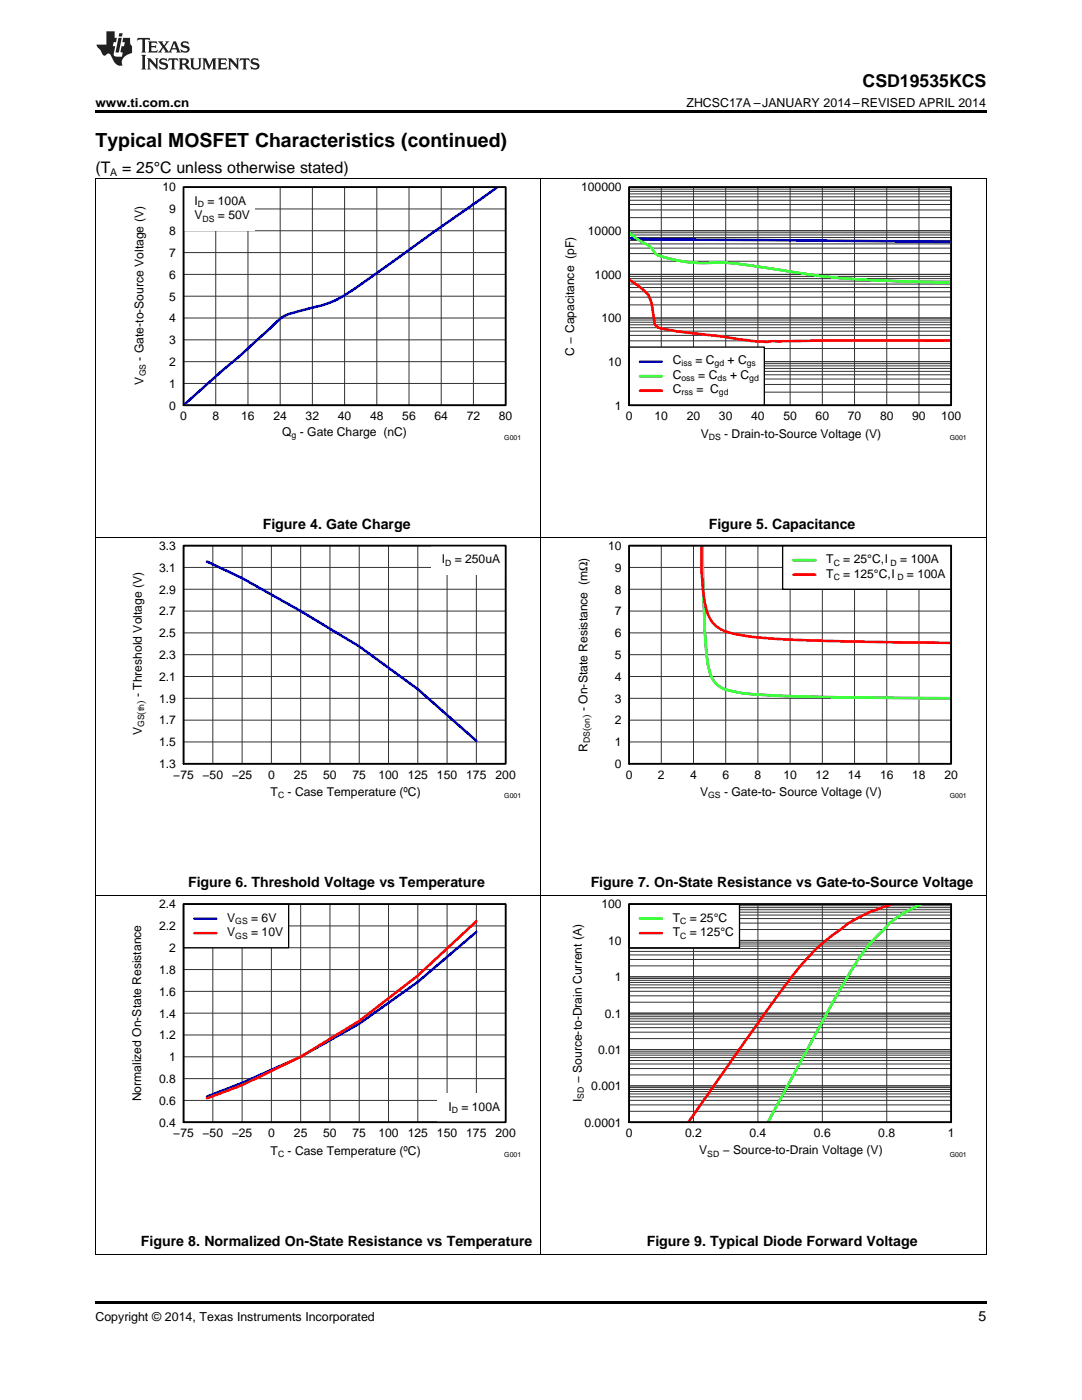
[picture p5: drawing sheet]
<svg xmlns="http://www.w3.org/2000/svg" width="216mm" height="279mm" viewBox="0 0 216 279" stroke-linecap="round" stroke-linejoin="round" font-family="sans-serif">
<path d="M19 259.7h177.8v.5h-177.8z" fill="#000"/>
<path d="M19.1 178.8v71.5M107.9 178.8v71.5M196.8 178.8v71.5M19 250.3h177.8" fill="none" stroke="#000" stroke-width=".2"/>
<path d="M36.6 180.4h64.3v43.6h-64.3z" fill="none" stroke="#000" stroke-width=".26"/>
<g fill="none" stroke="#333" stroke-width=".2">
<path d="M36.6 180.4h64.3v43.6h-64.3zM36.6 197.8h64.3M36.6 193.5h64.3M36.6 189.1h64.3M36.6 184.8h64.3M42.5 180.4v43.6M48.3 180.4v43.6M54.2 180.4v43.6M60 180.4v43.6M65.8 180.4v43.6M71.7 180.4v43.6M77.5 180.4v43.6"/>
<path d="M83.4 180.4v43.6M89.2 180.4v43.6M95.1 180.4v43.6M36.6 219.6h64.3M36.6 215.3h64.3M36.6 210.9h64.3M36.6 206.6h64.3M36.6 202.2h64.3"/>
</g>
<path d="M95.1 186l-11.7 10-11.7 8.3-11.7 6.6-11.7 5.2-7 2.7" fill="none" stroke="#00f" stroke-width=".52"/>
<path d="M95.1 183.9l-11.7 10.8-11.7 9.1-11.7 7.1-11.7 5.7-7 2.6" fill="none" stroke="#f00" stroke-width=".52"/>
<path d="M36.6 180.4h21v8.7h-21z" fill="#fff"/>
<path d="M36.6 180.4h21v8.7h-21z" fill="none" stroke="#000" stroke-width=".26"/>
<path d="M38.8 183.3h4.4" fill="none" stroke="#00f" stroke-width=".52"/>
<path d="M38.8 186.2h4.4" fill="none" stroke="#f00" stroke-width=".52"/>
<path d="M87.3 218.2h13.6v5.8h-13.6z" fill="#fff"/>
<path d="M36.6 180.4h64.3v43.6h-64.3z" fill="none" stroke="#000" stroke-width=".35"/>
<path d="M125.5 180.4h64.3v43.6h-64.3z" fill="none" stroke="#000" stroke-width=".26"/>
<g fill="none" stroke="#333" stroke-width=".2">
<path d="M125.5 180.4h64.3v43.6h-64.3zM125.5 198.7h64.3M125.5 197.8h64.3M125.5 197.1h64.3M125.5 196.6h64.3M125.5 196.1h64.3M125.5 195.6h64.3M125.5 195.3h64.3M125.5 194.9h64.3M125.5 192.8h64.3M125.5 191.5h64.3M125.5 190.6h64.3"/>
<path d="M125.5 189.9h64.3M125.5 189.3h64.3M125.5 188.8h64.3M125.5 188.4h64.3M125.5 188h64.3M125.5 187.7h64.3M125.5 185.5h64.3M125.5 184.2h64.3M125.5 183.3h64.3M125.5 182.6h64.3M125.5 182h64.3M125.5 181.6h64.3"/>
<path d="M125.5 181.1h64.3M125.5 180.8h64.3M138.4 180.4v43.6M151.2 180.4v43.6M164.1 180.4v43.6M176.9 180.4v43.6M125.5 219.6h64.3M125.5 218.9h64.3M125.5 218.3h64.3M125.5 217.8h64.3M125.5 217.4h64.3M125.5 217h64.3"/>
<path d="M125.5 216.7h64.3M125.5 214.5h64.3M125.5 213.3h64.3M125.5 212.3h64.3M125.5 211.6h64.3M125.5 211.1h64.3M125.5 210.6h64.3M125.5 210.2h64.3M125.5 209.8h64.3M125.5 209.5h64.3M125.5 207.3h64.3M125.5 206h64.3"/>
<path d="M125.5 205.1h64.3M125.5 204.4h64.3M125.5 203.8h64.3M125.5 203.3h64.3M125.5 202.9h64.3M125.5 202.5h64.3M125.5 202.2h64.3M125.5 200h64.3M125.5 221.8h64.3M125.5 220.5h64.3"/>
</g>
<path d="M183.9 180.4a21.4 21.4 0 0 0-8.5 6 37 37 0 0 0-6.3 8.5l-4.1 7.3-11.8 21.8" fill="none" stroke="#0f0" stroke-width=".52"/>
<path d="M178 180.4a33.6 33.6 0 0 0-8.7 3.8l-1.5 1.3a37.1 37.1 0 0 0-9.8 9.4l-5.4 7.3-15.3 21.8" fill="none" stroke="#f00" stroke-width=".52"/>
<path d="M125.5 180.4h22.1v8.7h-22.1z" fill="#fff"/>
<path d="M36.6 108.9h64.3v43.5h-64.3zM125.5 180.4h22.1v8.7h-22.1z" fill="none" stroke="#000" stroke-width=".26"/>
<path d="M127.7 183.3h4.4" fill="none" stroke="#0f0" stroke-width=".52"/>
<path d="M127.7 186.2h4.4" fill="none" stroke="#f00" stroke-width=".52"/>
<path d="M125.5 180.4h64.3v43.6h-64.3z" fill="none" stroke="#000" stroke-width=".35"/>
<path d="M19.1 107.2v71.6M107.9 107.2v71.6M196.8 107.2v71.6M19 178.7h177.8" fill="none" stroke="#000" stroke-width=".2"/>
<g fill="none" stroke="#333" stroke-width=".2">
<path d="M36.6 108.9h64.3v43.5h-64.3zM36.6 117.6h64.3M36.6 113.2h64.3M42.5 108.9v43.5M48.3 108.9v43.5M54.2 108.9v43.5M60 108.9v43.5M65.8 108.9v43.5M71.7 108.9v43.5M77.5 108.9v43.5M83.4 108.9v43.5M89.2 108.9v43.5"/>
<path d="M95.1 108.9v43.5M36.6 139.4h64.3M36.6 135h64.3M36.6 130.7h64.3M36.6 126.3h64.3M36.6 122h64.3M36.6 148.1h64.3M36.6 143.7h64.3"/>
</g>
<path d="M41.3 112.1l7 3.3 11.7 6.6 11.7 7 11.7 8.5 11.7 10.4" fill="none" stroke="#00f" stroke-width=".52"/>
<path d="M86 108.9h14.9v5.8h-14.9z" fill="#fff"/>
<path d="M36.6 108.9h64.3v43.5h-64.3z" fill="none" stroke="#000" stroke-width=".35"/>
<path d="M125.5 108.9h64.3v43.5h-64.3z" fill="none" stroke="#000" stroke-width=".26"/>
<g fill="none" stroke="#333" stroke-width=".2">
<path d="M125.5 108.9h64.3v43.5h-64.3zM125.5 117.6h64.3M125.5 113.2h64.3M132 108.9v43.5M138.4 108.9v43.5M144.8 108.9v43.5M151.2 108.9v43.5M157.7 108.9v43.5M164.1 108.9v43.5M170.5 108.9v43.5M176.9 108.9v43.5M183.4 108.9v43.5"/>
<path d="M125.5 139.4h64.3M125.5 135h64.3M125.5 130.7h64.3M125.5 126.3h64.3M125.5 122h64.3M125.5 148.1h64.3M125.5 143.7h64.3"/>
</g>
<path d="M140.2 108.8l.4 17.1 .4 4.5a10.8 10.8 0 0 0 1.6 5.7l.6 .7 1 .6a25.3 25.3 0 0 0 8.6 1.3l14.5 .5 22.5 .1" fill="none" stroke="#0f0" stroke-width=".52"/>
<path d="M140 108.8a41.1 41.1 0 0 0 1.3 13.8 5.6 5.6 0 0 0 3.5 3.4 61.3 61.3 0 0 0 14.5 1.7l14.4 .4 16.1 .2" fill="none" stroke="#f00" stroke-width=".52"/>
<path d="M156.2 108.9h33.6v8.7h-33.6z" fill="#fff"/>
<path d="M36.6 37.3h64.3v43.6h-64.3zM156.2 108.9h33.6v8.7h-33.6z" fill="none" stroke="#000" stroke-width=".26"/>
<path d="M158.3 111.8h4.4" fill="none" stroke="#0f0" stroke-width=".52"/>
<path d="M158.3 114.7h4.4" fill="none" stroke="#f00" stroke-width=".52"/>
<path d="M125.5 108.9h64.3v43.5h-64.3z" fill="none" stroke="#000" stroke-width=".35"/>
<path d="M19.1 35.7v71.5M107.9 35.7v71.5M196.8 35.7v71.5M19 107.2h177.8" fill="none" stroke="#000" stroke-width=".2"/>
<g fill="none" stroke="#333" stroke-width=".2">
<path d="M36.6 37.3h64.3v43.6h-64.3zM43.1 37.3v43.6M49.5 37.3v43.6M55.9 37.3v43.6M62.3 37.3v43.6M68.8 37.3v43.6M75.2 37.3v43.6M81.6 37.3v43.6M88 37.3v43.6M94.5 37.3v43.6M36.6 59.1h64.3M36.6 54.8h64.3"/>
<path d="M36.6 50.4h64.3M36.6 46.1h64.3M36.6 41.7h64.3M36.6 76.5h64.3M36.6 72.2h64.3M36.6 67.8h64.3M36.6 63.5h64.3"/>
</g>
<path d="M99.3 37.3l-28.4 20.2a20.4 20.4 0 0 1-8.6 3.9l-2.7 .7a8.8 8.8 0 0 0-5.9 3.6l-5.6 5.1-3.9 3.3-7.6 6.8" fill="none" stroke="#00f" stroke-width=".52"/>
<path d="M36.6 37.3h14.4v8.8h-14.4z" fill="#fff"/>
<path d="M36.6 37.3h64.3v43.6h-64.3z" fill="none" stroke="#000" stroke-width=".35"/>
<path d="M125.5 37.3h64.3v43.6h-64.3z" fill="none" stroke="#000" stroke-width=".26"/>
<g fill="none" stroke="#333" stroke-width=".2">
<path d="M125.5 37.3h64.3v43.6h-64.3zM125.5 40h64.3M125.5 39.3h64.3M125.5 38.7h64.3M125.5 38.2h64.3M125.5 37.7h64.3M132 37.3v43.6M138.4 37.3v43.6M144.8 37.3v43.6M151.2 37.3v43.6M157.7 37.3v43.6M164.1 37.3v43.6"/>
<path d="M170.5 37.3v43.6M176.9 37.3v43.6M183.4 37.3v43.6M125.5 59.3h64.3M125.5 58.2h64.3M125.5 57.4h64.3M125.5 56.7h64.3M125.5 56.1h64.3M125.5 55.6h64.3M125.5 55.2h64.3M125.5 54.8h64.3M125.5 52.1h64.3"/>
<path d="M125.5 50.6h64.3M125.5 49.5h64.3M125.5 48.7h64.3M125.5 48h64.3M125.5 47.4h64.3M125.5 46.9h64.3M125.5 46.5h64.3M125.5 46.1h64.3M125.5 43.4h64.3M125.5 41.9h64.3M125.5 40.8h64.3M125.5 78.3h64.3"/>
<path d="M125.5 76.7h64.3M125.5 75.6h64.3M125.5 74.8h64.3M125.5 74.1h64.3M125.5 73.5h64.3M125.5 73h64.3M125.5 72.6h64.3M125.5 72.2h64.3M125.5 69.6h64.3M125.5 68h64.3M125.5 66.9h64.3M125.5 66.1h64.3"/>
<path d="M125.5 65.4h64.3M125.5 64.8h64.3M125.5 64.3h64.3M125.5 63.9h64.3M125.5 63.5h64.3M125.5 60.8h64.3"/>
</g>
<path d="M125.5 47.5l5.2 .3 59.1 .5" fill="none" stroke="#00f" stroke-width=".52"/>
<path d="M125.5 46.4l1.3 1.1 1.3 .8a4.3 4.3 0 0 1 2.6 2.2l.6 .5a28.3 28.3 0 0 0 11.6 1.4 88.5 88.5 0 0 1 12.8 1.5l7.7 1.1 5.8 .6 9 .5 11.6 .2" fill="none" stroke="#0f0" stroke-width=".52"/>
<path d="M125.5 55.8l2 1.3 1.9 1.8 .6 1.6 .7 4.3a4.4 4.4 0 0 0 2.5 1l5.2 .7 4.5 .5a88.8 88.8 0 0 0 10.3 1.2l.6-.1 10.9-.1h25.1" fill="none" stroke="#f00" stroke-width=".52"/>
<path d="M125.5 69.3h27v11.6h-27z" fill="#fff"/>
<path d="M125.5 69.3h27v11.6h-27z" fill="none" stroke="#000" stroke-width=".26"/>
<path d="M127.7 72.2h4.4" fill="none" stroke="#00f" stroke-width=".52"/>
<path d="M127.7 75.1h4.4" fill="none" stroke="#0f0" stroke-width=".52"/>
<path d="M127.7 78h4.4" fill="none" stroke="#f00" stroke-width=".52"/>
<path d="M125.5 37.3h64.3v43.6h-64.3z" fill="none" stroke="#000" stroke-width=".35"/>
<path d="M19 35.6h177.8" fill="none" stroke="#000" stroke-width=".2"/>
<path d="M19 22h177.8v.5h-177.8z" fill="#000"/>
<g fill="#231f20">
<path d="M27.5 7.6l-.1 .5 .4-.2h.6v.1v2.1l-.2 .4h1l-.3-.4v-2.1l.1-.1h.5l.5 .2-.2-.5zM29.5 8.3l.2 .3v1.5l-.2 .4h1.8l.2-.6a1.04 1.04 0 0 1-1.3 .2v-.7h.6l.3 .2v-.6l-.3 .2h-.6v-.6l.8-.1 .4 .3-.2-.5zM31.5 8.3l.9 1.1-.9 1.1h.8l-.2-.2 .5-.7 .4 .7-.2 .2h1.5l-.1-.2 .1-.4h.9l.1 .4-.2 .2h1l-.3-.3-.7-1.9h-.5l-.9 2-.8-1 .9-1h-.8l.1 .3-.3 .5-.4-.6 .2-.2zM34.7 8.6l.4 1h-.7zM36.3 8.4a.63 .63 0 0 0-.2 .7 .63 .63 0 0 0 .6 .4l.6 .2 .1 .2a.75 .75 0 0 1-.7 .4 .75 .75 0 0 1-.6-.5l.1 .7 .1-.1a1.11 1.11 0 0 0 1.5-.6 1.13 1.13 0 0 0-1.2-.8l-.1-.4a1.04 1.04 0 0 1 1.2 .2l-.2-.5-.1 .1-.5-.2zM28.2 10.9l.2 .4v2.2l-.2 .4h1l-.3-.4v-2.2l.3-.4zM29.3 11.6l.3 .4v1.5l-.3 .4h.8l-.2-.4v-1.3l1.5 1.7v-1.9l.2-.4h-.7l.2 .4v.9l-1.1-1.3zM32 11.8a.62 .62 0 0 0-.2 .7 .62 .62 0 0 0 .6 .4l.6 .1 .1 .3a.76 .76 0 0 1-.7 .3 .76 .76 0 0 1-.6-.4l.1 .7 .1-.1a1.11 1.11 0 0 0 1.5-.6 1.13 1.13 0 0 0-1.2-.8l-.1-.4a1.04 1.04 0 0 1 1.2 .2l-.2-.6-.1 .1-.5-.1zM33.7 11.6l-.2 .6a.61 .61 0 0 1 .8-.3v1.6l-.2 .4h.9l-.2-.4v-1.6a.63 .63 0 0 1 .8 .3l-.2-.6zM35.6 11.6l.3 .4v1.5l-.3 .4h1l-.2-.2v-.8l.5 .2a.76 .76 0 0 0 1.2 .7l-1-1a.58 .58 0 0 0 .6-.5 .58 .58 0 0 0-.5-.6zM36.4 11.9h.1a.45 .45 0 0 1 .5 .1 .45 .45 0 0 1 .1 .5l-.7 .2zM37.9 11.6l.2 .2a2.17 2.17 0 0 0 .3 1.9 .99 .99 0 0 0 1.6-.6v-1.1l.2-.4h-.7l.2 .2a1.92 1.92 0 0 1-.2 1.8 .6 .6 0 0 1-.9-.5v-1.1l.2-.4zM40.4 11.6l.2 .4v1.5l-.2 .4h.7l-.2-.4v-1.4l.8 1.8 .8-1.8v1.4l-.2 .4h.9l-.2-.4v-1.5l.2-.4h-.8l-.6 1.5-.6-1.5zM43.4 11.6l.2 .4v1.5l-.2 .4h1.8l.2-.6a1.04 1.04 0 0 1-1.3 .1v-.6h.5l.4 .2v-.6l-.4 .2h-.5v-.7h.8l.3 .3-.1-.6zM45.5 11.6l.2 .4v1.5l-.2 .4h.7l-.2-.4v-1.3l1.5 1.7v-1.9l.2-.4h-.7l.2 .4v.9l-1.1-1.3zM47.9 11.6l-.1 .6a.61 .61 0 0 1 .8-.3v1.6l-.3 .4h1l-.3-.4 .1-1.6a.63 .63 0 0 1 .7 .3l-.1-.6zM50.2 11.8a.62 .62 0 0 0-.2 .7 .62 .62 0 0 0 .6 .4l.6 .1 .2 .3a.76 .76 0 0 1-.8 .3 .76 .76 0 0 1-.6-.4l.1 .7 .2-.1a1.11 1.11 0 0 0 1.5-.6 1.13 1.13 0 0 0-1.3-.8l-.1-.4a1.04 1.04 0 0 1 1.2 .2l-.1-.6-.2 .1-.5-.1z"/>
<path d="M21.2 6.3v2.6h-1.9l.1 .4 .7 .9a.91 .91 0 0 0 1 .8 .56 .56 0 0 1 .5-.3 .56 .56 0 0 1 .5 .3l.4 .8a1.53 1.53 0 0 0 1.9 1.2 1.54 1.54 0 0 1 1-2.1l.9-.3v-1.4a1.52 1.52 0 0 1-.3-1.6h-1.4l-.2 .8h.5l-.2 .8h-.4l-.2 1v.2l.4 .1-.2 .8a1.93 1.93 0 0 1-1.6-.3l.3-1.8h-.5l.2-.8h.4l.2-.8h-.4v-1.3zM23.6 7.6l-.6 2.9h.7l.6-2.9zM23.8 6.6l-.1 .7h.6l.2-.7z"/>
</g>
<text font-size="3.9" x="19" y="29.3">Typical MOSFET Characteristics (continued)</text>
<text font-size="3.5" x="172.1" y="17.3">CSD19535KCS</text>
<g font-size="3.2">
<text x="19" y="34.4">(T</text>
<text x="24.4" y="34.4">= 25°C unless otherwise stated)</text>
</g>
<g font-size="2.8">
<text x="52.4" y="105.5">Figure 4. Gate Charge</text>
<text x="141.4" y="105.5">Figure 5. Capacitance</text>
<text x="37.5" y="177">Figure 6. Threshold Voltage vs Temperature</text>
<text x="117.9" y="177">Figure 7. On-State Resistance vs Gate-to-Source Voltage</text>
<text x="28.1" y="248.6">Figure 8. Normalized On-State Resistance vs Temperature</text>
<text x="129" y="248.6">Figure 9. Typical Diode Forward Voltage</text>
<text x="195.3" y="263.6">5</text>
</g>
<g font-size="2.5">
<text x="19" y="21.4">www.ti.com.cn</text>
<text x="137" y="21.4">ZHCSC17A –JANUARY 2014–REVISED APRIL 2014</text>
<text x="19" y="263.6">Copyright © 2014, Texas Instruments Incorporated</text>
</g>
<g font-size="2.4">
<text x="32.4" y="38.2">10</text>
<text x="38.8" y="40.9">I</text>
<text x="41.4" y="40.9">= 100A</text>
<text x="116" y="38.2">100000</text>
<text x="33.8" y="46.9">8</text>
<text x="33.8" y="42.6">9</text>
<text x="38.8" y="43.8">V</text>
<text x="43.5" y="43.8">= 50V</text>
<text x="117.3" y="46.9">10000</text>
<text x="33.8" y="51.3">7</text>
<text x="33.8" y="60">5</text>
<text x="33.8" y="55.6">6</text>
<text x="118.7" y="55.6">1000</text>
<text x="33.8" y="64.3">4</text>
<text x="120" y="64.3">100</text>
<text x="28.6" y="72" transform="rotate(-90 28.6 72)">- Gate-to-Source Voltage (V)</text>
<text x="33.8" y="68.7">3</text>
<text x="114.6" y="71" transform="rotate(-90 114.6 71)">C − Capacitance (pF)</text>
<text x="28.6" y="76.7" transform="rotate(-90 28.6 76.7)">V</text>
<text x="33.8" y="77.4">1</text>
<text x="33.8" y="73">2</text>
<text x="121.3" y="73">10</text>
<text x="134.2" y="72.7">C</text>
<text x="134.2" y="75.6">C</text>
<text x="138.8" y="72.7">= C</text>
<text x="139.3" y="75.6">= C</text>
<text x="145.2" y="72.7">+ C</text>
<text x="145.7" y="75.6">+ C</text>
<text x="33.8" y="81.8">0</text>
<text x="36" y="83.9">0</text>
<text x="42.4" y="83.9">8</text>
<text x="48.1" y="83.9">16</text>
<text x="54.6" y="83.9">24</text>
<text x="61" y="83.9">32</text>
<text x="67.4" y="83.9">40</text>
<text x="73.8" y="83.9">48</text>
<text x="80.3" y="83.9">56</text>
<text x="86.7" y="83.9">64</text>
<text x="93.1" y="83.9">72</text>
<text x="99.5" y="83.9">80</text>
<text x="122.7" y="81.8">1</text>
<text x="124.9" y="83.9">0</text>
<text x="130.6" y="83.9">10</text>
<text x="134.2" y="78.5">C</text>
<text x="137" y="83.9">20</text>
<text x="139" y="78.5">= C</text>
<text x="143.5" y="83.9">30</text>
<text x="149.9" y="83.9">40</text>
<text x="156.3" y="83.9">50</text>
<text x="162.7" y="83.9">60</text>
<text x="169.2" y="83.9">70</text>
<text x="175.6" y="83.9">80</text>
<text x="182" y="83.9">90</text>
<text x="187.8" y="83.9">100</text>
<text x="56.3" y="87">Q - Gate Charge (nC)</text>
<text x="139.8" y="87.3">V</text>
<text x="144.5" y="87.3">- Drain-to-Source Voltage (V)</text>
<text x="31.8" y="109.8">3.3</text>
<text x="88.1" y="112.4">I</text>
<text x="90.7" y="112.4">= 250uA</text>
<text x="121.3" y="109.8">10</text>
<text x="164.9" y="112.4">T</text>
<text x="168.3" y="112.4">= 25°C, I</text>
<text x="179.6" y="112.4">= 100A</text>
<text x="31.8" y="118.5">2.9</text>
<text x="31.8" y="114.1">3.1</text>
<text x="122.7" y="118.5">8</text>
<text x="122.7" y="114.1">9</text>
<text x="164.9" y="115.3">T</text>
<text x="168.3" y="115.3">= 125°C, I</text>
<text x="181" y="115.3">= 100A</text>
<text x="31.8" y="122.8">2.7</text>
<text x="122.7" y="122.8">7</text>
<text x="31.8" y="131.5">2.3</text>
<text x="31.8" y="127.2">2.5</text>
<text x="122.7" y="131.5">5</text>
<text x="122.7" y="127.2">6</text>
<text x="31.8" y="135.9">2.1</text>
<text x="122.7" y="135.9">4</text>
<text x="28.3" y="139.1" transform="rotate(-90 28.3 139.1)">- Threshold Voltage (V)</text>
<text x="31.8" y="140.2">1.9</text>
<text x="117.2" y="141.9" transform="rotate(-90 117.2 141.9)">- On-State Resistance (mΩ)</text>
<text x="122.7" y="140.2">3</text>
<text x="28.3" y="146.7" transform="rotate(-90 28.3 146.7)">V</text>
<text x="31.8" y="148.9">1.5</text>
<text x="31.8" y="144.6">1.7</text>
<text x="122.7" y="148.9">1</text>
<text x="122.7" y="144.6">2</text>
<text x="31.8" y="153.3">1.3</text>
<text x="34.6" y="155.4">−75</text>
<text x="40.4" y="155.4">−50</text>
<text x="46.3" y="155.4">−25</text>
<text x="53.5" y="155.4">0</text>
<text x="58.7" y="155.4">25</text>
<text x="64.5" y="155.4">50</text>
<text x="70.3" y="155.4">75</text>
<text x="75.5" y="155.4">100</text>
<text x="81.3" y="155.4">125</text>
<text x="87.2" y="155.4">150</text>
<text x="93" y="155.4">175</text>
<text x="98.9" y="155.4">200</text>
<text x="117.2" y="150" transform="rotate(-90 117.2 150)">R</text>
<text x="122.7" y="153.3">0</text>
<text x="124.9" y="155.4">0</text>
<text x="131.3" y="155.4">2</text>
<text x="137.7" y="155.4">4</text>
<text x="144.1" y="155.4">6</text>
<text x="150.6" y="155.4">8</text>
<text x="156.3" y="155.4">10</text>
<text x="162.7" y="155.4">12</text>
<text x="169.2" y="155.4">14</text>
<text x="175.6" y="155.4">16</text>
<text x="182" y="155.4">18</text>
<text x="188.4" y="155.4">20</text>
<text x="54" y="158.9">T</text>
<text x="57.4" y="158.9">- Case Temperature (ºC)</text>
<text x="139.7" y="158.9">V</text>
<text x="144.5" y="158.9">- Gate-to- Source Voltage (V)</text>
<text x="31.8" y="185.7">2.2</text>
<text x="31.8" y="181.3">2.4</text>
<text x="45.3" y="184">V</text>
<text x="50.1" y="184">= 6V</text>
<text x="120" y="181.3">100</text>
<text x="134.2" y="184">T</text>
<text x="137.6" y="184">= 25°C</text>
<text x="33.8" y="190">2</text>
<text x="45.3" y="186.9">V</text>
<text x="50.1" y="186.9">= 10V</text>
<text x="121.3" y="188.6">10</text>
<text x="134.2" y="186.9">T</text>
<text x="137.6" y="186.9">= 125°C</text>
<text x="31.8" y="194.4">1.8</text>
<text x="122.7" y="195.8">1</text>
<text x="31.8" y="203.1">1.4</text>
<text x="31.8" y="198.7">1.6</text>
<text x="120.7" y="203.1">0.1</text>
<text x="31.8" y="207.4">1.2</text>
<text x="33.8" y="211.8">1</text>
<text x="119.3" y="210.3">0.01</text>
<text x="28.2" y="219.8" transform="rotate(-90 28.2 219.8)">Normalized On-State Resistance</text>
<text x="31.8" y="220.5">0.6</text>
<text x="31.8" y="216.1">0.8</text>
<text x="89.5" y="221.7">I</text>
<text x="92.1" y="221.7">= 100A</text>
<text x="116.1" y="220" transform="rotate(-90 116.1 220)">I</text>
<text x="116.1" y="216.2" transform="rotate(-90 116.1 216.2)">− Source-to-Drain Current (A)</text>
<text x="118" y="217.6">0.001</text>
<text x="31.8" y="224.8">0.4</text>
<text x="34.6" y="227">−75</text>
<text x="40.4" y="227">−50</text>
<text x="46.3" y="227">−25</text>
<text x="53.5" y="227">0</text>
<text x="58.7" y="227">25</text>
<text x="64.5" y="227">50</text>
<text x="70.3" y="227">75</text>
<text x="75.5" y="227">100</text>
<text x="81.3" y="227">125</text>
<text x="87.2" y="227">150</text>
<text x="93" y="227">175</text>
<text x="98.9" y="227">200</text>
<text x="116.6" y="224.8">0.0001</text>
<text x="124.9" y="227">0</text>
<text x="136.7" y="227">0.2</text>
<text x="149.6" y="227">0.4</text>
<text x="162.4" y="227">0.6</text>
<text x="175.3" y="227">0.8</text>
<text x="189.1" y="227">1</text>
<text x="54" y="230.4">T</text>
<text x="57.4" y="230.4">- Case Temperature (ºC)</text>
<text x="139.5" y="230.4">V</text>
<text x="144.2" y="230.4">− Source-to-Drain Voltage (V)</text>
</g>
<g font-size="2.1">
<text x="22" y="35.1">A</text>
<text x="28.8" y="142.6" transform="rotate(-90 28.8 142.6)">( )</text>
<text x="117.7" y="143.3" transform="rotate(-90 117.7 143.3)">)</text>
<text x="117.7" y="145.9" transform="rotate(-90 117.7 145.9)">(</text>
</g>
<g font-size="1.7">
<text x="39.5" y="41.3">D</text>
<text x="40.4" y="44.2">DS</text>
<text x="29.1" y="75.1" transform="rotate(-90 29.1 75.1)">GS</text>
<text x="136" y="73.1">iss</text>
<text x="136" y="76">oss</text>
<text x="142.6" y="73.1">gd</text>
<text x="143.2" y="76">ds</text>
<text x="149" y="73.1">gs</text>
<text x="149.5" y="76">gd</text>
<text x="136" y="78.9">rss</text>
<text x="143.5" y="78.9">gd</text>
<text x="58.2" y="87.5">g</text>
<text x="141.4" y="87.8">DS</text>
<text x="88.8" y="112.9">D</text>
<text x="166.4" y="112.9">C</text>
<text x="177.7" y="112.9">D</text>
<text x="166.4" y="115.8">C</text>
<text x="179.1" y="115.8">D</text>
<text x="28.8" y="145.1" transform="rotate(-90 28.8 145.1)">GS th</text>
<text x="117.7" y="148.3" transform="rotate(-90 117.7 148.3)">DS on</text>
<text x="55.5" y="159.3">C</text>
<text x="141.3" y="159.3">GS</text>
<text x="46.9" y="184.4">GS</text>
<text x="135.7" y="184.4">C</text>
<text x="46.9" y="187.3">GS</text>
<text x="135.7" y="187.3">C</text>
<text x="116.5" y="219.3" transform="rotate(-90 116.5 219.3)">SD</text>
<text x="90.2" y="222.2">D</text>
<text x="55.5" y="230.9">C</text>
<text x="141.1" y="230.8">SD</text>
</g>
<g font-size="1.4">
<text x="100.6" y="87.8">G001</text>
<text x="189.5" y="87.8">G001</text>
<text x="100.6" y="159.3">G001</text>
<text x="189.5" y="159.3">G001</text>
<text x="100.6" y="230.9">G001</text>
<text x="189.5" y="230.9">G001</text>
</g>
</svg>
